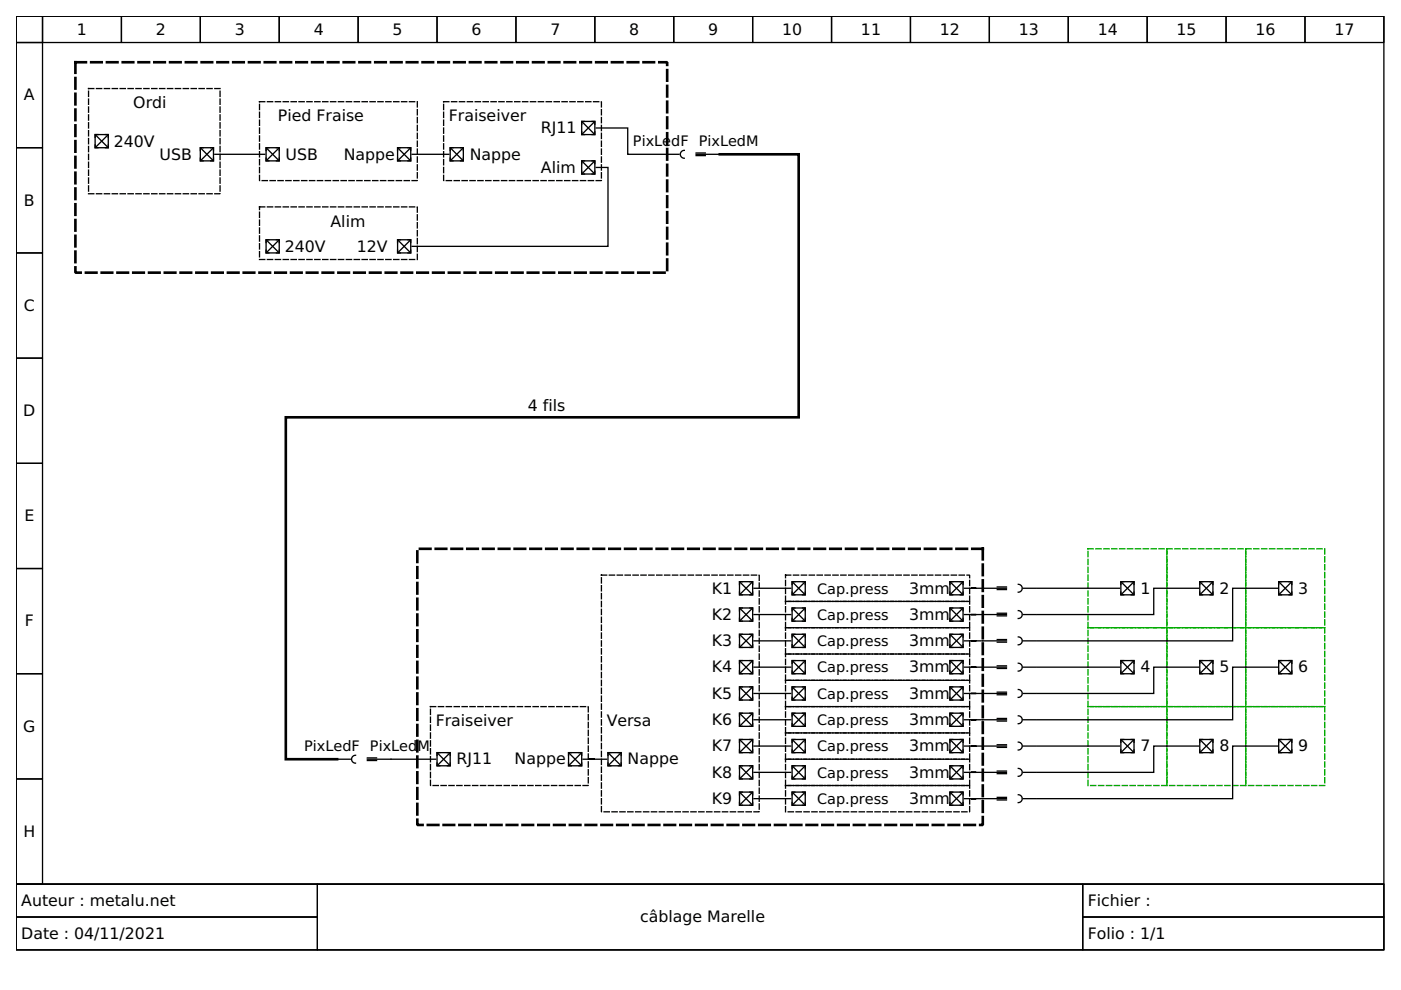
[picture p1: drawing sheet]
<svg xmlns="http://www.w3.org/2000/svg" width="297mm" height="210mm" viewBox="0 0 297 210" stroke-linecap="round" stroke-linejoin="round" font-family="sans-serif">
<g fill="none" stroke="#000" stroke-width=".28">
<path d="M3.4 3.4h290v184.1h-290zM3.4 3.4h5.6v5.6h-5.6zM3.4 9h5.6v22.3h-5.6zM9 3.4h16.7v5.6h-16.7zM25.7 3.4h16.8v5.6h-16.8zM42.5 3.4h16.7v5.6h-16.7zM59.2 3.4h16.7v5.6h-16.7zM75.9 3.4h16.8v5.6h-16.8zM92.7 3.4h16.7v5.6h-16.7zM109.4 3.4h16.7v5.6h-16.7zM126.1 3.4h16.7v5.6h-16.7zM142.8 3.4h16.8v5.6h-16.8z"/>
<path d="M159.6 3.4h16.7v5.6h-16.7zM176.3 3.4h16.7v5.6h-16.7zM193 3.4h16.8v5.6h-16.8zM209.8 3.4h16.7v5.6h-16.7zM226.5 3.4h16.7v5.6h-16.7zM243.2 3.4h16.8v5.6h-16.8zM260 3.4h16.7v5.6h-16.7zM276.7 3.4h16.7v5.6h-16.7zM3.4 31.3h5.6v22.3h-5.6zM20.2 28.5h2.8v2.8h-2.8zM20.2 30.7v.6h.6M20.3 28.6l2.6 2.6"/>
<path d="M20.8 28.5h-.6v.6M22.4 28.5h.6v.6M22.9 28.6l-2.6 2.6M23 30.7v.6h-.6M42.5 31.3h2.8v2.8h-2.8zM42.5 33.5v.6h.6M42.6 31.4l2.6 2.6M43.1 31.3h-.6v.6M44.7 31.3h.6v.6M45.2 31.4l-2.6 2.6M45.3 33.5v.6h-.6M45.5 32.7h10.6"/>
<path d="M56.4 31.3h2.8v2.8h-2.8zM56.4 33.5v.6h.6M56.5 31.4l2.6 2.6M57 31.3h-.6v.6M58.6 31.3h.6v.6M59.1 31.4l-2.6 2.6M59.2 33.5v.6h-.6M84.3 31.3h2.8v2.8h-2.8zM84.3 33.5v.6h.6M84.4 31.4l2.6 2.6M84.9 31.3h-.6v.6M86.5 31.3h.6v.6"/>
<path d="M87 31.4l-2.6 2.6M87.1 33.5v.6h-.6M87.4 32.7h7.8M95.4 31.3h2.8v2.8h-2.8zM95.4 33.5v.6h.6M95.5 31.4l2.6 2.6M96 31.3h-.6v.6M97.6 31.3h.6v.6M98.1 31.4l-2.6 2.6M98.2 33.5v.6h-.6M123.3 25.7h2.8v2.8h-2.8zM123.3 34.1h2.8v2.8h-2.8z"/>
<path d="M123.3 27.9v.6h.6M123.3 36.3v.6h.6M123.4 25.8l2.6 2.6M123.4 34.2l2.6 2.6M123.9 25.7h-.6v.6M123.9 34.1h-.6v.6M125.5 25.7h.6v.6M125.5 34.1h.6v.6M126 25.8l-2.6 2.6M126 34.2l-2.6 2.6M126.1 27.9v.6h-.6M126.1 36.3v.6h-.6"/>
<path d="M126.4 27.1h6.7v5.6h8.1M126.4 35.5h2.5v16.7h-41.5M141.5 32.7h2.5M144.2 32.8a.84 .84 0 0 0 .9 .8M145.1 31.9a.84 .84 0 0 0-.9 .7M147.6 32.7h5M147.6 33h1.9M147.6 32.4h1.9M3.4 53.6h5.6v22.3h-5.6zM56.4 50.8h2.8v2.8h-2.8zM56.4 53v.6h.6M56.5 50.9l2.6 2.6"/>
<path d="M57 50.8h-.6v.6M58.6 50.8h.6v.6M59.1 50.9l-2.6 2.6M59.2 53v.6h-.6M84.3 50.8h2.8v2.8h-2.8zM84.3 53v.6h.6M84.4 50.9l2.6 2.6M84.9 50.8h-.6v.6M86.5 50.8h.6v.6M87 50.9l-2.6 2.6M87.1 53v.6h-.6M3.4 75.9h5.6v22.3h-5.6z"/>
<path d="M3.4 98.2h5.6v22.3h-5.6zM3.4 120.5h5.6v22.3h-5.6zM156.8 123.3h2.8v2.8h-2.8zM156.8 128.9h2.8v2.8h-2.8zM156.8 134.5h2.8v2.8h-2.8zM156.8 125.5v.6h.6M156.8 131.1v.6h.6M156.8 136.7v.6h.6M156.9 123.4l2.6 2.6M156.9 129l2.6 2.6M156.9 134.6l2.6 2.6M157.4 123.3h-.6v.6"/>
<path d="M157.4 128.9h-.6v.6M157.4 134.5h-.6v.6M159 123.3h.6v.6M159 128.9h.6v.6M159 134.5h.6v.6M159.5 123.4l-2.6 2.6M159.5 134.6l-2.6 2.6M159.5 129l-2.6 2.6M159.6 125.5v.6h-.6M159.6 131.1v.6h-.6M159.6 136.7v.6h-.6M159.9 124.7h7.8"/>
<path d="M159.9 130.3h7.8M159.9 135.9h7.8M167.9 123.3h2.8v2.8h-2.8zM167.9 128.9h2.8v2.8h-2.8zM167.9 134.5h2.8v2.8h-2.8zM167.9 125.5v.6h.6M167.9 131.1v.6h.6M167.9 136.7v.6h.6M168 134.6l2.6 2.6M168 123.4l2.6 2.6M168 129l2.6 2.6M168.5 123.3h-.6v.6"/>
<path d="M168.5 128.9h-.6v.6M168.5 134.5h-.6v.6M170.1 123.3h.6v.6M170.1 128.9h.6v.6M170.1 134.5h.6v.6M170.6 123.4l-2.6 2.6M170.6 129l-2.6 2.6M170.6 134.6l-2.6 2.6M170.7 125.5v.6h-.6M170.7 131.1v.6h-.6M170.7 136.7v.6h-.6M201.4 123.3h2.8v2.8h-2.8z"/>
<path d="M201.4 128.9h2.8v2.8h-2.8zM201.4 134.5h2.8v2.8h-2.8zM201.4 125.5v.6h.6M201.4 131.1v.6h.6M201.4 136.7v.6h.6M201.5 123.4l2.6 2.6M201.5 129l2.6 2.6M201.5 134.6l2.6 2.6M202 123.3h-.6v.6M202 128.9h-.6v.6M202 134.5h-.6v.6M203.6 123.3h.6v.6"/>
<path d="M203.6 128.9h.6v.6M203.6 134.5h.6v.6M204.1 123.4l-2.6 2.6M204.1 129l-2.6 2.6M204.1 134.6l-2.6 2.6M204.2 125.5v.6h-.6M204.2 131.1v.6h-.6M204.2 136.7v.6h-.6M204.5 130.3h8.9M204.5 135.9h8.9M211.4 124.4h2M211.4 125h2"/>
<path d="M211.4 130h2M211.4 130.6h2M211.4 135.6h2M211.4 136.2h2M213.4 124.7h-8.9M215.9 123.9a.84 .84 0 0 1 .8 .7M215.9 129.5a.84 .84 0 0 1 .8 .7M215.9 135a.84 .84 0 0 1 .8 .8M216.7 124.8a.84 .84 0 0 1-.8 .8M216.7 130.4a.84 .84 0 0 1-.8 .7M216.7 136a.84 .84 0 0 1-.8 .7M217 124.7h2.5"/>
<path d="M217 130.3h2.5M217 135.9h2.5M219.8 124.7h17.6M237.6 123.3h2.8v2.8h-2.8zM237.6 125.5v.6h.6M237.7 123.4l2.6 2.6M238.2 123.3h-.6v.6M239.8 123.3h.6v.6M240.3 123.4l-2.6 2.6M240.4 125.5v.6h-.6M254.1 124.7h-9.5v5.6h-24.8M254.4 123.3h2.8v2.8h-2.8z"/>
<path d="M254.4 125.5v.6h.6M254.5 123.4l2.6 2.6M255 123.3h-.6v.6M256.6 123.3h.6v.6M257.1 123.4l-2.6 2.6M257.2 125.5v.6h-.6M270.8 124.7h-9.5v11.2h-41.5M271.1 123.3h2.8v2.8h-2.8zM271.1 125.5v.6h.6M271.2 123.4l2.6 2.6M271.7 123.3h-.6v.6M273.3 123.3h.6v.6"/>
<path d="M273.8 123.4l-2.6 2.6M273.9 125.5v.6h-.6M3.4 142.8h5.6v22.4h-5.6zM92.7 159.6h2.7v2.8h-2.7zM92.8 159.7l2.6 2.6M93.3 159.6h-.6v.6M94.9 159.6h.5v.6M95.4 159.7l-2.6 2.6M120.5 159.6h2.8v2.8h-2.8zM120.6 159.7l2.6 2.6M121.1 159.6h-.6v.6M122.7 159.6h.6v.6"/>
<path d="M123.2 159.7l-2.6 2.6M128.9 159.6h2.8v2.8h-2.8zM129 159.7l2.6 2.6M129.5 159.6h-.6v.6M131.1 159.6h.6v.6M131.6 159.7l-2.6 2.6M156.8 140.1h2.8v2.7h-2.8zM156.8 145.6h2.8v2.8h-2.8zM156.8 151.2h2.8v2.8h-2.8zM156.8 156.8h2.8v2.8h-2.8zM156.8 142.3v.5h.6M156.8 147.8v.6h.6"/>
<path d="M156.8 153.4v.6h.6M156.8 159v.6h.6M156.9 140.2l2.6 2.5M156.9 145.7l2.6 2.6M156.9 151.3l2.6 2.6M156.9 156.9l2.6 2.6M157.4 140.1h-.6v.6M157.4 145.6h-.6v.6M157.4 151.2h-.6v.6M157.4 156.8h-.6v.6M159 140.1h.6v.6M159 145.6h.6v.6"/>
<path d="M159 151.2h.6v.6M159 156.8h.6v.6M159.5 140.2l-2.6 2.5M159.5 145.7l-2.6 2.6M159.5 151.3l-2.6 2.6M159.5 156.9l-2.6 2.6M159.6 142.3v.5h-.6M159.6 147.8v.6h-.6M159.6 153.4v.6h-.6M159.6 159v.6h-.6M159.9 141.5h7.8M159.9 147h7.8"/>
<path d="M159.9 152.6h7.8M159.9 158.2h7.8M167.9 140.1h2.8v2.7h-2.8zM167.9 145.6h2.8v2.8h-2.8zM167.9 151.2h2.8v2.8h-2.8zM167.9 156.8h2.8v2.8h-2.8zM167.9 142.3v.5h.6M167.9 147.8v.6h.6M167.9 153.4v.6h.6M167.9 159v.6h.6M168 145.7l2.6 2.6M168 140.2l2.6 2.5"/>
<path d="M168 156.9l2.6 2.6M168 151.3l2.6 2.6M168.5 140.1h-.6v.6M168.5 145.6h-.6v.6M168.5 151.2h-.6v.6M168.5 156.8h-.6v.6M170.1 140.1h.6v.6M170.1 145.6h.6v.6M170.1 151.2h.6v.6M170.1 156.8h.6v.6M170.6 156.9l-2.6 2.6M170.6 140.2l-2.6 2.5"/>
<path d="M170.6 145.7l-2.6 2.6M170.6 151.3l-2.6 2.6M170.7 142.3v.5h-.6M170.7 147.8v.6h-.6M170.7 153.4v.6h-.6M170.7 159v.6h-.6M201.4 140.1h2.8v2.7h-2.8zM201.4 145.6h2.8v2.8h-2.8zM201.4 151.2h2.8v2.8h-2.8zM201.4 156.8h2.8v2.8h-2.8zM201.4 142.3v.5h.6M201.4 147.8v.6h.6"/>
<path d="M201.4 153.4v.6h.6M201.4 159v.6h.6M201.5 140.2l2.6 2.5M201.5 145.7l2.6 2.6M201.5 151.3l2.6 2.6M201.5 156.9l2.6 2.6M202 140.1h-.6v.6M202 145.6h-.6v.6M202 151.2h-.6v.6M202 156.8h-.6v.6M203.6 140.1h.6v.6M203.6 145.6h.6v.6"/>
<path d="M203.6 151.2h.6v.6M203.6 156.8h.6v.6M204.1 140.2l-2.6 2.5M204.1 145.7l-2.6 2.6M204.1 151.3l-2.6 2.6M204.1 156.9l-2.6 2.6M204.2 142.3v.5h-.6M204.2 147.8v.6h-.6M204.2 153.4v.6h-.6M204.2 159v.6h-.6M204.5 141.5h8.9M204.5 152.6h8.9"/>
<path d="M211.4 141.2h2M211.4 141.7h2M211.4 146.8h2M211.4 147.3h2M211.4 152.3h2M211.4 152.9h2M211.4 157.9h2M211.4 158.5h2M213.4 147h-8.9M213.4 158.2h-8.9M215.9 151.8a.84 .84 0 0 1 .8 .7M215.9 146.2a.84 .84 0 0 1 .8 .7"/>
<path d="M215.9 140.6a.84 .84 0 0 1 .8 .8M215.9 157.3a.84 .84 0 0 1 .8 .8M216.7 152.7a.84 .84 0 0 1-.8 .7M216.7 147.1a.84 .84 0 0 1-.8 .8M216.7 141.6a.84 .84 0 0 1-.8 .7M216.7 158.3a.84 .84 0 0 1-.8 .7M217 141.5h2.5M217 147h2.5M217 152.6h2.5M217 158.2h2.5M219.8 141.5h17.6M219.8 158.2h17.6"/>
<path d="M237.6 140.1h2.8v2.7h-2.8zM237.6 156.8h2.8v2.8h-2.8zM237.6 142.3v.5h.6M237.6 159v.6h.6M237.7 140.2l2.6 2.5M237.7 156.9l2.6 2.6M238.2 140.1h-.6v.6M238.2 156.8h-.6v.6M239.8 140.1h.6v.6M239.8 156.8h.6v.6M240.3 140.2l-2.6 2.5M240.3 156.9l-2.6 2.6"/>
<path d="M240.4 142.3v.5h-.6M240.4 159v.6h-.6M254.1 141.5h-9.5v5.5h-24.8M254.1 158.2h-9.5v5.6h-24.8M254.4 140.1h2.8v2.7h-2.8zM254.4 156.8h2.8v2.8h-2.8zM254.4 142.3v.5h.6M254.4 159v.6h.6M254.5 140.2l2.6 2.5M254.5 156.9l2.6 2.6M255 140.1h-.6v.6M255 156.8h-.6v.6"/>
<path d="M256.6 140.1h.6v.6M256.6 156.8h.6v.6M257.1 140.2l-2.6 2.5M257.1 156.9l-2.6 2.6M257.2 142.3v.5h-.6M257.2 159v.6h-.6M270.8 141.5h-9.5v11.1h-41.5M270.8 158.2h-9.5v11.1h-41.5M271.1 140.1h2.8v2.7h-2.8zM271.1 156.8h2.8v2.8h-2.8zM271.1 142.3v.5h.6M271.1 159v.6h.6"/>
<path d="M271.2 140.2l2.6 2.5M271.2 156.9l2.6 2.6M271.7 140.1h-.6v.6M271.7 156.8h-.6v.6M273.3 140.1h.6v.6M273.3 156.8h.6v.6M273.8 140.2l-2.6 2.5M273.8 156.9l-2.6 2.6M273.9 142.3v.5h-.6M273.9 159v.6h-.6M3.4 165.2h5.6v22.3h-5.6zM71.7 161h2.6"/>
<path d="M74.5 161.1a.84 .84 0 0 0 .9 .7M75.4 160.1a.84 .84 0 0 0-.9 .8M77.9 161.2h1.9M77.9 160.7h1.9M92.4 161h-14.5M92.7 161.8v.6h.6M95.4 161.8v.6h-.5M120.5 161.8v.6h.6M123.3 161.8v.6h-.6M123.6 161h5M128.9 161.8v.6h.6M131.7 161.8v.6h-.6"/>
<path d="M156.8 162.4h2.8v2.8h-2.8zM156.8 167.9h2.8v2.8h-2.8zM156.8 164.6v.6h.6M156.8 170.1v.6h.6M156.9 162.5l2.6 2.6M156.9 168l2.6 2.6M157.4 162.4h-.6v.6M157.4 167.9h-.6v.6M159 162.4h.6v.6M159 167.9h.6v.6M159.5 168l-2.6 2.6M159.5 162.5l-2.6 2.6"/>
<path d="M159.6 164.6v.6h-.6M159.6 170.1v.6h-.6M159.9 163.8h7.8M159.9 169.3h7.8M167.9 162.4h2.8v2.8h-2.8zM167.9 167.9h2.8v2.8h-2.8zM167.9 164.6v.6h.6M167.9 170.1v.6h.6M168 168l2.6 2.6M168 162.5l2.6 2.6M168.5 162.4h-.6v.6M168.5 167.9h-.6v.6"/>
<path d="M170.1 162.4h.6v.6M170.1 167.9h.6v.6M170.6 162.5l-2.6 2.6M170.6 168l-2.6 2.6M170.7 164.6v.6h-.6M170.7 170.1v.6h-.6M201.4 162.4h2.8v2.8h-2.8zM201.4 167.9h2.8v2.8h-2.8zM201.4 164.6v.6h.6M201.4 170.1v.6h.6M201.5 162.5l2.6 2.6M201.5 168l2.6 2.6"/>
<path d="M202 162.4h-.6v.6M202 167.9h-.6v.6M203.6 162.4h.6v.6M203.6 167.9h.6v.6M204.1 162.5l-2.6 2.6M204.1 168l-2.6 2.6M204.2 164.6v.6h-.6M204.2 170.1v.6h-.6M204.5 163.8h8.9M204.5 169.3h8.9M211.4 163.5h2M211.4 164h2"/>
<path d="M211.4 169.1h2M211.4 169.6h2M215.9 168.5a.84 .84 0 0 1 .8 .7M215.9 162.9a.84 .84 0 0 1 .8 .8M216.7 169.4a.84 .84 0 0 1-.8 .8M216.7 163.9a.84 .84 0 0 1-.8 .7M217 163.8h2.5M217 169.3h2.5M3.4 187.5h290v13.9h-290z"/>
</g>
<path d="M3.4 187.5h63.9v6.9h-63.9zM3.4 194.4h63.9v7h-63.9zM67.3 187.5h162.3v13.9h-162.3zM229.6 187.5h63.8v6.9h-63.8zM229.6 194.4h63.8v7h-63.8z" fill="none" stroke="#000" stroke-width=".21"/>
<g fill="none" stroke="#000" stroke-width=".28" stroke-dasharray="1.1 .6">
<path d="M18.8 18.8h27.9v22.3h-27.9zM55 21.6h33.5v16.7h-33.5zM94.1 21.6h33.4v16.7h-33.4zM55 43.9h33.5v11.1h-33.5zM127.5 121.9h33.5v50.2h-33.5zM166.5 121.9h39.1v5.6h-39.1zM166.5 127.5h39.1v5.6h-39.1zM166.5 133.1h39.1v5.6h-39.1zM166.5 138.7h39.1v5.5h-39.1zM91.3 149.8h33.4v16.7h-33.4zM166.5 144.2h39.1v5.6h-39.1zM166.5 149.8h39.1v5.6h-39.1z"/>
<path d="M166.5 155.4h39.1v5.6h-39.1zM166.5 161h39.1v5.5h-39.1zM166.5 166.5h39.1v5.6h-39.1z"/>
</g>
<path d="M16 13.2h125.5v44.6h-125.5zM88.5 116.4h119.9v58.5h-119.9z" fill="none" stroke="#000" stroke-width=".56" stroke-dasharray="2.2 1.1"/>
<path d="M230.7 116.4h16.7v16.7h-16.7zM247.4 116.4h16.7v16.7h-16.7zM264.1 116.4h16.8v16.7h-16.8zM230.7 133.1h16.7v16.7h-16.7zM247.4 133.1h16.7v16.7h-16.7zM264.1 133.1h16.8v16.7h-16.8zM230.7 149.8h16.7v16.7h-16.7zM247.4 149.8h16.7v16.7h-16.7zM264.1 149.8h16.8v16.7h-16.8z" fill="none" stroke="#0a0" stroke-width=".28" stroke-dasharray="1.1 .6"/>
<path d="M152.6 32.7h16.7v55.8h-108.7v72.5h10.9" fill="none" stroke="#000" stroke-width=".56"/>
<g font-size="3.3">
<text x="16.3" y="7.3">1</text>
<text x="33" y="7.3">2</text>
<text x="49.8" y="7.3">3</text>
<text x="66.5" y="7.3">4</text>
<text x="83.2" y="7.3">5</text>
<text x="100" y="7.3">6</text>
<text x="116.7" y="7.3">7</text>
<text x="133.4" y="7.3">8</text>
<text x="150.1" y="7.3">9</text>
<text x="165.8" y="7.3">10</text>
<text x="182.5" y="7.3">11</text>
<text x="199.3" y="7.3">12</text>
<text x="216" y="7.3">13</text>
<text x="232.7" y="7.3">14</text>
<text x="249.5" y="7.3">15</text>
<text x="266.2" y="7.3">16</text>
<text x="282.9" y="7.3">17</text>
<text x="5.1" y="21.3">A</text>
<text x="28.3" y="23">Ordi</text>
<text x="58.9" y="25.7">Pied Fraise</text>
<text x="95.2" y="25.7">Fraiseiver</text>
<text x="114.7" y="28.3">RJ11</text>
<text x="24.1" y="31.2">240V</text>
<text x="33.8" y="33.8">USB</text>
<text x="60.6" y="33.8">USB</text>
<text x="72.9" y="33.8">Nappe</text>
<text x="99.6" y="33.8">Nappe</text>
<text x="114.7" y="36.6">Alim</text>
<text x="5.1" y="43.6">B</text>
<text x="60.4" y="53.5">240V</text>
<text x="70.1" y="48.1">Alim</text>
<text x="75.7" y="53.3">12V</text>
<text x="5.1" y="65.9">C</text>
<text x="4.9" y="88.2">D</text>
<text x="111.9" y="87.1">4 fils</text>
<text x="5.2" y="110.5">E</text>
<text x="150.9" y="125.8">K1</text>
<text x="192.8" y="125.8">3mm</text>
<text x="241.8" y="125.8">1</text>
<text x="258.5" y="125.8">2</text>
<text x="275.3" y="125.8">3</text>
<text x="150.9" y="131.4">K2</text>
<text x="192.8" y="131.4">3mm</text>
<text x="5.3" y="132.8">F</text>
<text x="150.9" y="137">K3</text>
<text x="192.8" y="137">3mm</text>
<text x="150.9" y="142.6">K4</text>
<text x="192.8" y="142.6">3mm</text>
<text x="241.8" y="142.6">4</text>
<text x="258.5" y="142.6">5</text>
<text x="275.3" y="142.6">6</text>
<text x="150.9" y="148.1">K5</text>
<text x="192.8" y="148.1">3mm</text>
<text x="4.9" y="155.1">G</text>
<text x="92.4" y="154">Fraiseiver</text>
<text x="128.6" y="154">Versa</text>
<text x="150.9" y="153.7">K6</text>
<text x="192.8" y="153.7">3mm</text>
<text x="150.9" y="159.3">K7</text>
<text x="192.8" y="159.3">3mm</text>
<text x="241.8" y="159.3">7</text>
<text x="258.5" y="159.3">8</text>
<text x="275.3" y="159.3">9</text>
<text x="96.8" y="162.1">RJ11</text>
<text x="109.1" y="162.1">Nappe</text>
<text x="133.1" y="162.1">Nappe</text>
<text x="150.9" y="164.9">K8</text>
<text x="192.8" y="164.9">3mm</text>
<text x="150.9" y="170.5">K9</text>
<text x="192.8" y="170.5">3mm</text>
<text x="5" y="177.4">H</text>
<text x="4.5" y="192.1">Auteur : metalu.net</text>
<text x="135.7" y="195.5">câblage Marelle</text>
<text x="230.6" y="192.1">Fichier :</text>
<text x="4.5" y="199">Date : 04/11/2021</text>
<text x="230.6" y="199">Folio : 1/1</text>
</g>
<g font-size="3.1">
<text x="134.2" y="30.9">PixLe</text>
<text x="142.3" y="30.9">dF PixLedM</text>
<text x="173.2" y="125.8">Cap.press</text>
<text x="173.2" y="131.4">Cap.press</text>
<text x="173.2" y="137">Cap.press</text>
<text x="173.2" y="142.6">Cap.press</text>
<text x="173.2" y="148.1">Cap.press</text>
<text x="173.2" y="153.7">Cap.press</text>
<text x="64.5" y="159.2">PixLedF PixLed</text>
<text x="88.5" y="159.2">M</text>
<text x="173.2" y="159.3">Cap.press</text>
<text x="173.2" y="164.9">Cap.press</text>
<text x="173.2" y="170.5">Cap.press</text>
</g>
</svg>
